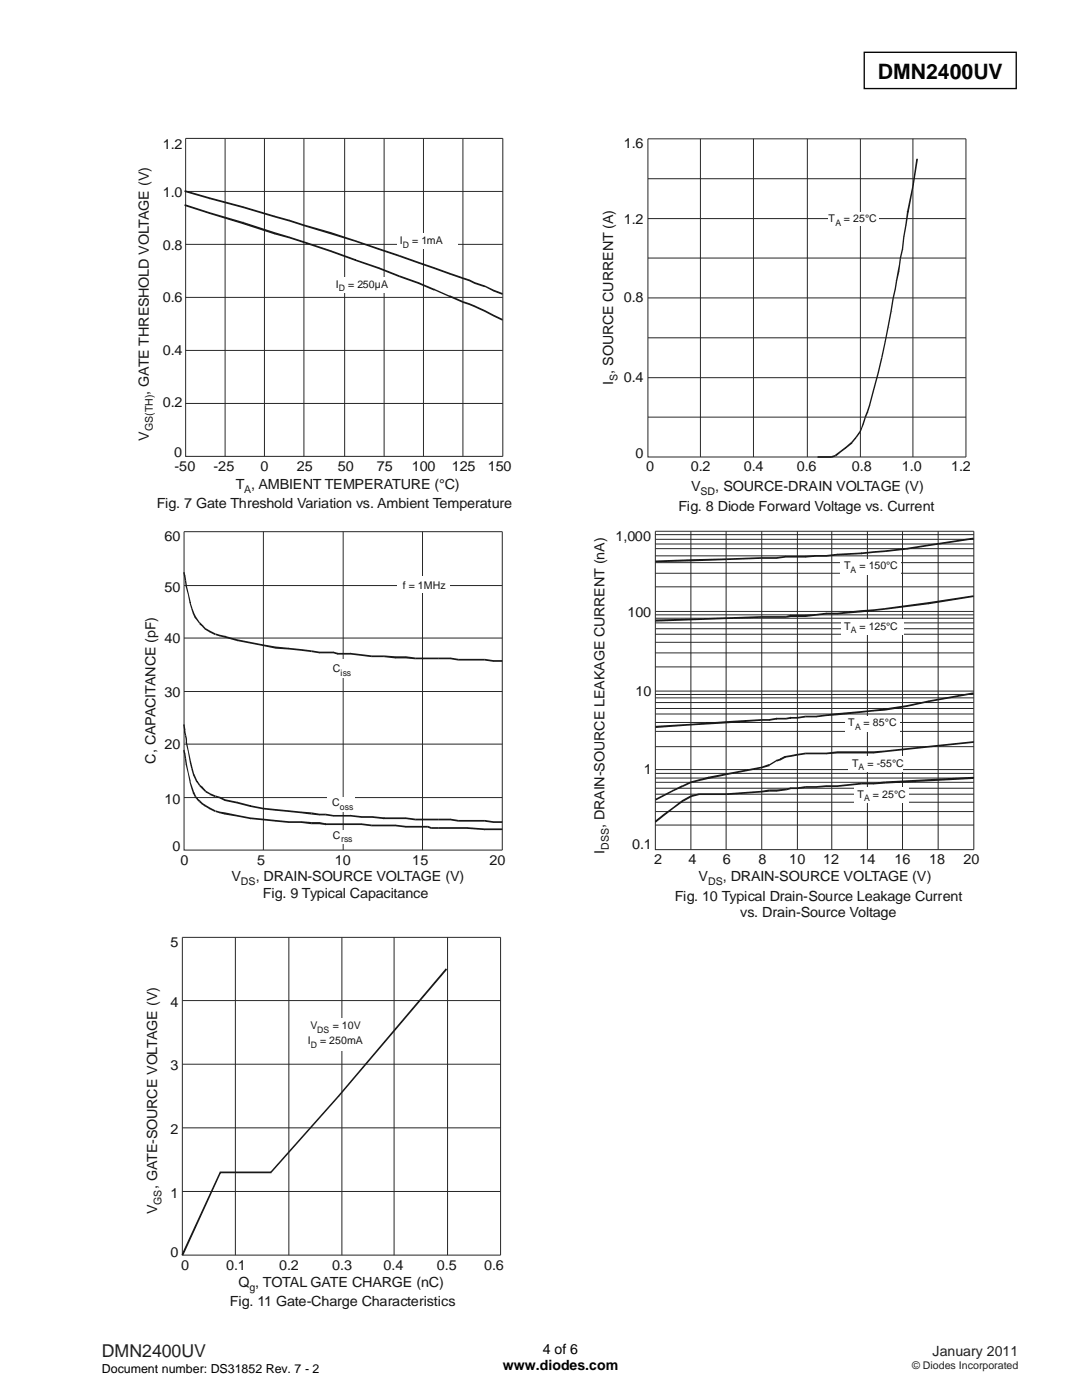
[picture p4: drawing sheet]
<svg xmlns="http://www.w3.org/2000/svg" width="216mm" height="279mm" viewBox="0 0 216 279" stroke-linecap="round" stroke-linejoin="round" font-family="sans-serif">
<path d="M172.4 10.4h30.4v7.3h-30.4z" fill="none" stroke="#000" stroke-width=".26"/>
<g fill="none" stroke="#23282b" stroke-width=".2">
<path d="M37 27.6h63.3v63.5h-63.3zM37 38.2h63.3M44.9 27.6v63.5M52.8 27.6v63.5M60.6 27.6v63.5M68.8 27.6v63.5M76.6 27.6v63.5M84.5 27.6v63.5M92.4 27.6v63.5M37 59.4h63.3M37 48.8h63.3M37 69.9h63.3"/>
<path d="M37 80.5h63.3"/>
</g>
<g fill="#131516">
<path d="M36.9 40.7l5 1.7-.1 .3-5-1.6zM41.9 42.5l-.1 .2zM41.9 42.4l6.6 1.9v.4l-6.7-2zM48.5 44.3v.3zM48.5 44.3l6.3 2-.1 .5-6.2-2.1zM54.7 46.5v.3zM54.8 46.3l3 .9v.4l-3.1-.8zM57.8 47.2v.2zM57.8 47.2l2.9 1-.1 .3-2.8-.9z"/>
<path d="M60.7 48.2l5.4 1.8-.1 .3-5.4-1.8zM66.1 50v.1zM66.1 50l4.9 1.7-.1 .4-4.9-1.8zM70.9 51.9v.2zM70.9 51.7l4.7 1.6-.1 .4-4.6-1.6zM75.6 53.3l-.1 .2zM75.6 53.3l4.1 1.6-.1 .4-4.1-1.6z"/>
<path d="M79.7 54.9l3.8 1.4-.1 .3-3.8-1.3zM83.5 56.3l-.1 .2zM83.5 56.3l3.2 1.4-.1 .3-3.2-1.4zM86.7 57.7v.1zM86.7 57.7l3 1.3v.3l-3.1-1.4zM89.7 59.1v.2zM89.7 58.9l2.8 1.2-.1 .4-2.7-1.2z"/>
<path d="M92.5 60.1l1.2 .4-.1 .4-1.2-.4zM93.7 60.5l-.1 .2zM93.7 60.5l1 .5v.3l-1.1-.4zM94.7 61v.1zM94.7 61l2.1 .9-.1 .3-2-.9zM96.8 61.9l-.1 .2zM96.8 61.9l1.8 .9-.1 .4-1.8-1zM98.6 62.8l1.7 .9-.1 .3-1.7-.8z"/>
<path d="M36.9 38l5 1.4-.1 .3-5-1.4zM41.9 39.6l-.1 .1zM41.9 39.4l6.6 1.8v.3l-6.7-1.8zM48.5 41.2v.1zM48.5 41.2l6.3 1.8-.1 .4-6.2-1.9zM54.8 43l-.1 .2zM54.8 43l3 .9v.3l-3.1-.8zM57.8 43.9v.1zM57.8 43.9l2.9 .9-.1 .3-2.8-.9z"/>
<path d="M60.7 44.8l5.4 1.5-.1 .5-5.4-1.7zM66.1 46.3v.2zM66.1 46.3l4.8 1.6v.4l-4.9-1.5zM70.9 47.9v.2zM70.9 47.9l4.7 1.6-.1 .4-4.6-1.6zM75.5 49.7v.2zM75.6 49.5l4.1 1.4-.1 .3-4.1-1.3z"/>
<path d="M79.7 50.9l3.8 1.3-.1 .4-3.8-1.4zM83.4 52.4v.2zM83.5 52.2l3.2 1.1-.1 .4-3.2-1.1zM86.7 53.3v.2zM86.7 53.3l3 1.1v.4l-3.1-1.1zM89.7 54.6v.2zM89.7 54.4l2.8 1-.1 .3-2.7-.9z"/>
<path d="M92.5 55.4l1.2 .4-.1 .3-1.2-.4zM93.7 55.8l-.1 .2zM93.7 55.8l1 .5v.3l-1.1-.5zM94.7 56.5v.1zM94.7 56.3l2.1 .7-.1 .3-2-.7zM96.8 57l-.1 .2zM96.8 57l1.8 .8-.1 .4-1.8-1zM98.5 58v.2zM98.6 57.8l1.7 .7-.1 .3-1.7-.6z"/>
</g>
<g fill="#fff">
<path d="M66.5 55.4h12v3h-12z"/>
<path d="M79.4 46.7h12v3h-12z"/>
</g>
<g fill="none" stroke="#23282b" stroke-width=".2">
<path d="M129.3 27.7h63.4v63.5h-63.4zM129.3 35.7h63.4M139.8 27.7v63.5M150.3 27.7v63.5M161.1 27.7v63.5M171.7 27.7v63.5M182.2 27.7v63.5M129.3 51.5h63.4M129.3 59.5h63.4M129.3 43.6h63.4M129.3 67.4h63.4M129.3 75.4h63.4"/>
<path d="M129.3 83.2h63.4"/>
</g>
<g fill="#131516">
<path d="M163.1 91h.9v.4h-.9zM164 91h.8v.4h-.8zM164.8 91h1v.4h-1zM165.8 91.2l.1 .2zM165.8 91l.9-.2v.3l-.8 .3z"/>
<path d="M166.6 90.8l1-.8 .2 .3-1 .8zM167.6 90l1.1-.8 .1 .3-1 .8zM168.7 89.3l.1 .2zM168.6 89.3l1.3-1.1 .2 .3-1.3 1zM170 88.3l.1 .2zM170.8 87.1l.1 .3-.8 1-.2-.2z"/>
<path d="M171.3 86.3l.2 .3-.6 .8-.1-.3zM171.4 86.5l.1 .1zM171.8 85.5l.1 .3-.4 .8-.2-.2zM171.9 85.7v.1zM172.1 84.5l.3 .2-.5 1-.1-.1zM172.3 84.6l.1 .1zM172.5 83.2l.3 .1-.4 1.4-.3-.2z"/>
<path d="M173 82.1l.2 .2-.4 1-.3-.1zM173.1 82.2l.1 .1zM173.4 80.9l.2 .1-.4 1.3-.2-.2zM173.5 80.9l.1 .1zM174.2 77.7h.3l-.9 3.3-.2-.1zM175.1 74.5l.2 .1-.8 3.1h-.3zM175.8 71.3l.3 .1-.8 3.2-.2-.1z"/>
<path d="M176.5 68.2l.2 .1-.6 3.1-.3-.1zM177.1 65.2l.2 .1-.6 3-.2-.1zM177.7 62.1l.2 .1-.6 3.1-.2-.1zM177.8 62.1l.1 .1zM178.1 59.5h.3l-.5 2.7-.2-.1z"/>
<path d="M178.5 57.6l.3 .1-.4 1.8h-.3zM178.7 57.6l.1 .1zM178.8 56l.2 .1-.2 1.6-.3-.1zM178.8 56l.1 .1zM179.1 54.1l.4 .1-.5 1.9-.2-.1zM179.3 54.2h.2zM179.4 52.9h.2l-.1 1.3-.4-.1zM179.5 51.5l.3 .1-.2 1.3h-.2z"/>
<path d="M180 49.6l.2 .1-.4 1.9-.3-.1zM180.2 47.3h.3l-.3 2.4-.2-.1zM180.6 44.9l.3 .1-.4 2.3h-.3zM180.7 44.9l.2 .1zM181 42.3h.3l-.4 2.7-.3-.1zM181 42.3h.1zM182.1 36.9l.2 .1-1 5.4-.3-.1zM182.2 37h.1zM182.8 31.7h.4l-.9 5.3-.2-.1z"/>
</g>
<path d="M165.2 42.4h10v2.7h-10z" fill="#fff"/>
<path d="M36.7 106.1h63.5v63.6h-63.5zM36.7 116.9h63.5M52.6 106.1v63.6M68.5 106.1v63.6M84.3 106.1v63.6M36.7 138h63.5M36.7 127.3h63.5M36.7 159.2h63.5M36.7 148.5h63.5" fill="none" stroke="#23282b" stroke-width=".2"/>
<g fill="#131516">
<path d="M36.6 114.2h.2l.2 .6-.3 .2zM37 114.8l-.1 .1zM36.7 114.9l.3-.1 .1 1-.2 .1z"/>
<path d="M36.9 115.9l.2-.1 .2 1.2-.2 .1zM37.1 117.1h.1zM37.1 117.1l.2-.1 .4 1.5-.2 .1zM37.6 118.6l.1-.1zM37.5 118.6l.2-.1 .4 1.7-.3 .1zM37.9 120.2l-.1 .1zM38 120.2l.4 1.2-.2 .1-.4-1.2z"/>
<path d="M38.2 121.5l.2-.1 .4 1-.3 .1zM38.5 122.5l.1-.1zM38.5 122.5l.3-.1 .3 .6-.3 .3zM38.9 123.2l-.1 .1zM39.1 123l.3 .5-.1 .3-.5-.5zM39.4 123.5l.5 .8-.1 .2-.5-.7z"/>
<path d="M39.9 124.2l.5 .5-.1 .3-.5-.4zM40.4 124.7v.2zM40.4 124.7l.7 .8-.1 .2-.7-.7zM41 125.6v.1zM41.1 125.4l.9 .5-.1 .3-.9-.5zM41.9 126.1v.1zM42 125.9l1 .5-.1 .3-1-.5z"/>
<path d="M43 126.4l.8 .3v.3l-.8-.3zM43.8 126.8v.2zM43.8 126.7l1.1 .2v.4l-1.1-.3zM44.9 126.9v.2zM44.9 126.9l2.5 .7-.1 .3-2.4-.6zM47.3 127.8v.1zM47.4 127.6l2.5 .5v.3l-2.6-.5zM49.9 128.1l2.7 .5v.3l-2.7-.5z"/>
<path d="M52.6 128.6l2.4 .4v.5l-2.4-.6zM55 129.3v.2zM55 129l2.6 .3v.3l-2.6-.1zM57.6 129.3v.2zM57.6 129.3l2.5 .2v.4l-2.5-.3zM60.1 129.5v.2zM60.1 129.5l2.1 .3-.1 .3-2-.2z"/>
<path d="M62.2 129.8l1.5 .2v.4l-1.6-.3zM63.7 130.2v.2zM63.7 130h1.2v.4h-1.2zM64.9 130h1.6v.4h-1.6zM66.5 130v.2zM66.5 130l1 .3-.1 .3-.9-.2zM67.4 130.5v.1zM67.4 130.3h1.1v.3h-1.1z"/>
<path d="M68.5 130.3h1.5v.3h-1.5zM70 130.3v.2zM70 130.3l2.1 .3v.3l-2.1-.3zM72.1 130.6l2.1 .2-.1 .3-2-.2zM74.2 131l-.1 .1zM74.2 130.8h2.4v.3h-2.4zM76.6 130.8v.2zM76.7 130.8l2.2 .2v.4l-2.3-.3zM78.9 131.2v.2zM78.9 131h2.1v.4h-2.1zM81 131v.2zM81 131l2 .2-.1 .4-1.9-.2zM83 131.4l-.1 .2zM83 131.2h.6v.4h-.6zM83.6 131.2h.7v.4h-.7z"/>
<path d="M84.3 131.2h1v.4h-1zM85.3 131.2h.8v.4h-.8zM86.1 131.2h.5v.4h-.5zM86.6 131.2h.8v.4h-.8z"/>
<path d="M87.4 131.2h1.1v.4h-1.1zM88.5 131.2h1.4v.4h-1.4zM89.9 131.2v.2zM89.9 131.2l1.6 .3-.1 .3-1.5-.2zM91.5 131.7l-.1 .1zM91.5 131.5h1.7v.3h-1.7zM93.2 131.5h3.5v.3h-3.5zM96.7 131.5v.2zM96.8 131.5l1.6 .2v.4l-1.7-.3zM98.4 131.9v.2zM98.4 131.7h1.8v.4h-1.8z"/>
<path d="M36.6 144.6l.2-.1 .2 1-.3 .1zM36.7 145.5h.3v.5h-.3zM36.7 146h.2zM36.7 146.1l.3-.1 .1 .7-.2 .1z"/>
<path d="M36.9 146.8l.2-.1 .2 .7-.2 .2zM37.3 147.4l-.1 .1zM37.1 147.5h.2v.8h-.2zM37.1 148.3h.1zM37.1 148.3l.2-.1 .4 1.7h-.2zM37.6 149.9h.1zM37.5 149.9h.2l.4 1.9-.3 .1zM37.8 152l.3-.2 .3 1.4-.2 .2z"/>
<path d="M38.2 153.4l.2-.2 .4 1.3-.3 .1zM38.8 154.4l.3 .8-.3 .2-.3-.7zM38.8 155.4l.3-.2 .3 .8-.2 .1zM39.2 156.1l.1-.1zM39.4 155.9l.5 .7-.1 .3-.5-.8z"/>
<path d="M39.9 156.6l.5 .5-.1 .3-.5-.5zM40.4 157.1v.1zM40.4 157.1l.7 .7-.1 .3-.7-.7zM41 158v.2zM41.1 157.8l.9 .5-.1 .3-.9-.4zM41.9 158.5v.2zM42 158.3l1 .5-.1 .3-1-.4z"/>
<path d="M43 158.8l.8 .2v.3l-.8-.2zM43.8 159v.2zM43.9 159l1 .5v.4l-1.1-.6zM44.9 159.7v.2zM44.9 159.5l2.5 .5-.1 .4-2.4-.5zM47.4 160l-.1 .2zM47.4 160l2.6 .7-.1 .3-2.6-.6zM49.9 160.9v.1zM49.9 160.7l2.7 .5v.3l-2.7-.5z"/>
<path d="M52.6 161.2l2.4 .3v.3l-2.4-.3zM55 161.6v.2zM55 161.5l2.6 .2v.4l-2.6-.3zM57.6 161.7v.2zM57.6 161.7l2.5 .3v.3l-2.5-.2zM60.1 162v.1zM60.1 162l2.1 .1-.1 .5-2-.3z"/>
<path d="M62.2 162.1l1.5 .3v.3l-1.6-.1zM63.7 162.6v.1zM63.7 162.4h1.2v.3h-1.2zM64.9 162.4v.2zM65 162.4l1.5 .2v.4l-1.6-.3zM66.5 162.8v.2zM66.5 162.6h.9v.4h-.9zM67.4 162.6h1.1v.4h-1.1z"/>
<path d="M68.5 162.6h1.5v.4h-1.5zM70 162.6v.2zM70 162.6l2.1 .3v.3l-2.1-.2zM72.1 163v.2zM72.1 162.9h2.1v.3h-2.1zM74.2 162.9v.1zM74.2 162.9l2.5 .2-.1 .4-2.4-.3zM76.6 163.3v.2zM76.6 163.1h2.3v.4h-2.3zM78.9 163.1h2.1v.4h-2.1zM81 163.1v.2zM81 163.1l2 .3-.1 .3-1.9-.2zM83 163.6l-.1 .1zM83 163.4h.6v.3h-.6zM83.6 163.4h.7v.3h-.7z"/>
<path d="M84.3 163.4h1v.3h-1zM85.3 163.4h.8v.3h-.8zM86.1 163.4h.5v.3h-.5zM86.6 163.4h.8v.3h-.8z"/>
<path d="M87.4 163.4h1.1v.3h-1.1zM88.5 163.4h1.4v.3h-1.4zM89.9 163.4v.2zM89.9 163.4l1.6 .2-.1 .4-1.5-.3zM91.5 163.8l-.1 .2zM91.5 163.6h1.7v.4h-1.7zM93.2 163.6h3.5v.4h-3.5zM96.7 163.6v.2zM96.8 163.6l1.6 .3v.3l-1.7-.2zM98.4 164.1v.1zM98.4 163.9h1.8v.3h-1.8z"/>
<path d="M36.6 149.8l.2-.2 .2 .8-.3 .1zM37 150.4l-.1 .1zM36.7 150.5l.3-.1 .1 1-.2 .1z"/>
<path d="M36.9 151.5l.2-.1 .2 1.2-.2 .1zM37.1 152.7h.1zM37.1 152.7l.2-.1 .4 1.7h-.2zM37.5 154.3h.2l.4 1.7h-.3zM37.8 156.1l.2-.1 .4 1.1-.2 .2z"/>
<path d="M38.2 157.3l.2-.2 .4 1.1-.3 .1zM38.6 158.2l-.1 .1zM38.5 158.3l.3-.2 .3 .7-.3 .2zM38.9 158.9l-.1 .2zM38.8 159.1l.3-.3 .3 .5-.1 .2zM39.3 159.5v-.1zM39.3 159.3l.6 .5-.1 .3-.5-.5z"/>
<path d="M39.9 159.8l.5 .5-.1 .2-.5-.4zM40.4 160.4l-.1 .1zM40.4 160.3l.7 .4-.1 .3-.7-.5zM41 160.9v.1zM41.1 160.7l.9 .5-.1 .3-.9-.5zM41.9 161.4v.1zM42 161.2l1 .5-.1 .4-1-.6z"/>
<path d="M43 161.7l.8 .3v.3l-.8-.2zM43.8 162.1v.2zM43.8 162l1.1 .1v.5l-1.1-.3zM44.9 162.4v.2zM44.9 162.1l2.5 .5-.1 .4-2.4-.4zM47.3 162.8v.2zM47.4 162.6l2.5 .5v.4l-2.6-.5zM49.9 163.3v.2zM49.9 163.1l2.7 .3v.3l-2.7-.2z"/>
<path d="M52.6 163.4l2.4 .2v.4l-2.4-.3zM55 163.8v.2zM55 163.6l2.6 .3v.3l-2.6-.2zM57.6 164.1v.1zM57.6 163.9h2.5v.3h-2.5zM60.1 163.9v.2zM60.1 163.9l2.1 .2-.1 .4-2-.3z"/>
<path d="M62.1 164.1h1.6v.4h-1.6zM63.7 164.1v.2zM63.7 164.1l1.3 .2-.1 .4-1.2-.2zM64.9 164.5v.2zM64.9 164.3h1.6v.4h-1.6zM66.5 164.3h.9v.4h-.9zM67.4 164.3h1.1v.4h-1.1z"/>
<path d="M68.5 164.3h1.5v.4h-1.5zM70 164.3h2.1v.4h-2.1zM72.1 164.3v.2zM72.1 164.3l2.1 .3-.1 .3-2-.2zM74.2 164.7l-.1 .2zM74.2 164.6h2.4v.3h-2.4zM76.6 164.6h2.3v.3h-2.3zM78.9 164.6v.1zM78.9 164.6l2.1 .2v.4l-2.1-.3zM81 165v.2zM81 164.8h2v.4h-2zM83 164.8h.6v.4h-.6zM83.6 164.8h.7v.4h-.7z"/>
<path d="M84.3 164.8h1v.4h-1zM85.3 164.8v.2zM85.4 164.8l.7 .3-.1 .3-.7-.2zM86.1 165.2l-.1 .2zM86.1 165.1h.5v.3h-.5zM86.6 165.1h.8v.3h-.8z"/>
<path d="M87.4 165.1h1.1v.3h-1.1zM88.5 165.1h1.4v.3h-1.4zM89.9 165.1h1.6v.3h-1.6zM91.5 165.1h1.7v.3h-1.7zM93.2 165.1v.1zM93.2 165.1l3.5 .2v.4l-3.5-.3zM96.7 165.5v.2zM96.7 165.3h1.7v.4h-1.7zM98.4 165.3h1.8v.4h-1.8z"/>
</g>
<g fill="#fff">
<path d="M79.4 115.1h10.4v3.2h-10.4z"/>
<path d="M65.5 131.6h5.5v3.6h-5.5z"/>
<path d="M65.3 159h5.5v3h-5.5z"/>
<path d="M65.5 165.6h5.1v2.8h-5.1z"/>
</g>
<g fill="none" stroke="#23282b" stroke-width=".2">
<path d="M130.8 106h63.5v63.6h-63.5zM130.8 117.1h63.5M130.8 114.4h63.5M130.8 112.3h63.5M130.8 110.9h63.5M130.8 109.5h63.5M130.8 108.6h63.5M130.8 107.6h63.5M130.8 106.7h63.5M137.9 106v63.6M144.9 106v63.6M152 106v63.6"/>
<path d="M159.1 106v63.6M166 106v63.6M173.1 106v63.6M180.1 106v63.6M187.2 106v63.6M130.8 139.3h63.5M130.8 138.6h63.5M130.8 133.1h63.5M130.8 130.3h63.5M130.8 128.2h63.5M130.8 126.6h63.5M130.8 125.5h63.5"/>
<path d="M130.8 124.3h63.5M130.8 123.4h63.5M130.8 122.7h63.5M130.8 137.9h63.5M130.8 122h63.5M130.8 158.5h63.5M130.8 157.3h63.5M130.8 156.1h63.5M130.8 155.3h63.5M130.8 154.3h63.5M130.8 149h63.5M130.8 146h63.5"/>
<path d="M130.8 144.2h63.5M130.8 142.5h63.5M130.8 141.4h63.5M130.8 140.2h63.5M130.8 153.6h63.5M130.8 164.7h63.5M130.8 162h63.5M130.8 160.1h63.5"/>
</g>
<g fill="#131516">
<path d="M144.9 158.3l7.1-.5v.4l-7 .5z"/>
<path d="M176.6 156l17.7-1v.4l-17.7 1z"/>
<path d="M130.8 144.9l7.1-.5v.4l-7.1 .5z"/>
<path d="M137.9 144.4l7-.5 .1 .5-7.1 .4z"/>
<path d="M144.9 143.9l7.1-.4v.3l-7 .6z"/>
<path d="M130.8 123.6l7.1-.1v.3l-7.1 .3z"/>
<path d="M137.9 123.5l7-.3 .1 .3-7.1 .3z"/>
<path d="M144.9 123.2l7.1-.2v.3l-7 .2z"/>
<path d="M130.8 111.9l7.1-.3v.4l-7.1 .2z"/>
<path d="M137.9 111.6l7-.2 .1 .4-7.1 .2z"/>
<path d="M144.9 111.4l7.1-.2v.3l-7 .3z"/>
<path d="M130.8 159.4l3.4-1.8 .2 .3-3.5 1.9zM134.2 157.6l.1 .2zM134.2 157.6l1.9-.9 .2 .4-1.9 .8zM136.1 156.7l.1 .2zM136.2 156.7l1.6-.7 .1 .3-1.6 .8z"/>
<path d="M137.8 156l1.7-.5 .1 .4-1.7 .4zM139.5 155.5l.1 .2zM139.5 155.5l1.8-.5 .1 .4-1.8 .5zM141.3 155l.1 .3zM141.3 155l3.6-.7 .1 .4-3.6 .7z"/>
<path d="M144.9 154.3l3.5-.6 .1 .3-3.5 .7zM148.4 153.7l3.6-.7v.3l-3.5 .7z"/>
<path d="M152 153l1.4-.5 .1 .4-1.5 .4zM153.5 152.7v.2zM153.4 152.6l1.6-1v.3l-1.5 .9zM155 151.6v.2zM155 151.6l.7-.2 .1 .3-.8 .3zM155.7 151.6l.1 .1zM155.6 151.4l1-.5 .1 .3-.9 .5zM156.6 150.9l.1 .1zM156.7 150.9l1.1-.2v.3l-1.1 .2zM157.8 150.7v.2zM157.8 150.7l1.2-.2 .1 .3-1.3 .2z"/>
<path d="M159.1 150.5l1.6-.3 .1 .3-1.7 .3zM160.7 150.2l.1 .2zM160.8 150.2h2v.3h-2zM162.8 150.2h2.1v.3h-2.1zM164.9 150.4v.1zM164.9 150.2l2.2-.3v.5l-2.2 .1zM167.1 149.9v.2zM167.1 149.9h4.9v.5h-4.9zM172 149.9h2.3v.5h-2.3zM174.3 150.1v.3zM174.3 149.9l2.3-.1v.3l-2.3 .3z"/>
<path d="M176.6 149.8l8.7-1v.4l-8.7 .9zM185.3 148.8l9-.9v.4l-9 .9z"/>
<path d="M130.7 163.8l1.7-1.3 .1 .3-1.6 1.4zM132.4 162.5l.1 .1zM132.4 162.5l1.8-1.4 .2 .3-1.9 1.4zM134.2 161.1l1.9-1.4 .2 .3-1.9 1.4zM136.1 159.7l.1 .2zM136.1 159.7l1.7-1 .2 .4-1.7 .9z"/>
<path d="M137.8 158.8l1.7-.5 .1 .4-1.7 .4zM139.5 158.3l.1 .2zM139.6 158.3h1.8v.4h-1.8zM141.4 158.3h1.9v.4h-1.9zM143.3 158.3h1.6v.4h-1.6z"/>
<path d="M152 157.8l1.4-.2 .1 .4-1.5 .2zM153.4 157.6l.1 .2zM153.5 157.6h1.5v.4h-1.5zM155 157.8v.2zM155 157.6l1.8-.2v.3l-1.8 .3zM156.8 157.6l.1 .1zM156.8 157.4l1-.3v.4l-.9 .2zM157.8 157.1v.2zM157.8 157.1h1.3v.4h-1.3z"/>
<path d="M159.1 157.1l1.6-.2 .1 .3-1.7 .3zM160.7 156.9l.1 .2zM160.8 156.9h2v.3h-2zM162.8 157.1v.1zM162.8 156.9l2.1-.2v.4l-2.1 .1zM164.9 156.7v.2zM164.9 156.7h2.2v.4h-2.2zM167.1 156.9v.2zM167.1 156.7l4.8-.5 .1 .3-4.9 .6zM171.9 156.2l.1 .2zM172 156.2h2.3v.3h-2.3zM174.3 156.4v.1zM174.3 156.2l2.3-.2v.4l-2.3 .1z"/>
<path d="M152 143.5h1.5v.3h-1.5zM153.5 143.7v.1zM153.4 143.5l1.6-.2v.3l-1.5 .2zM155 143.3v.1zM155 143.3h1.8v.3h-1.8zM156.8 143.4l.1 .2zM156.8 143.3l1-.2v.3l-.9 .2zM157.8 143.1v.2zM157.8 143.1h1.3v.3h-1.3z"/>
<path d="M159.1 143.1l1.6-.3 .1 .4-1.7 .2zM160.7 142.8l.1 .2zM160.8 142.8h2v.4h-2zM162.8 143v.2zM162.8 142.8l2.1-.2v.3l-2.1 .3zM164.9 142.6v.1zM164.9 142.6l2.2-.3v.4l-2.2 .2zM167.1 142.3v.2zM167.1 142.3l4.8-.4 .1 .3-4.9 .5zM171.9 141.9l2.4-.3v.4l-2.3 .2zM174.3 141.8v.2zM174.3 141.6l2.3-.2v.4l-2.3 .2z"/>
<path d="M176.6 141.4l4.4-.7 .1 .4-4.5 .7zM181 140.9l.1 .2zM181 140.7l4.3-.9v.3l-4.2 1zM185.3 139.8v.2zM185.3 139.8l8.9-1.6 .1 .3-9 1.6z"/>
<path d="M152 123h1.5v.3h-1.5zM153.5 123h1.5v.3h-1.5zM155 123h1.8v.3h-1.8zM156.8 123.1l.1 .2zM156.8 123l1-.3v.4l-.9 .2zM157.8 122.7v.2zM157.8 122.7h1.3v.4h-1.3z"/>
<path d="M159.1 122.7h1.7v.4h-1.7zM160.8 122.9v.2zM160.7 122.7l2.1-.2v.4l-2 .2zM162.8 122.5l2.1-.2v.3l-2.1 .3zM164.9 122.3v.1zM164.9 122.3h2.2v.3h-2.2zM167.1 122.4v.2zM167.1 122.3l4.8-.5 .1 .4-4.9 .4zM171.9 121.8l2.4-.2v.3l-2.3 .3zM174.3 121.8v.1zM174.3 121.6l2.3-.3v.4l-2.3 .2z"/>
<path d="M176.6 121.3l8.7-1.1v.4l-8.7 1.1zM185.3 120.3v.3zM185.3 120.2l8.9-1.4 .1 .3-9 1.5z"/>
<path d="M152 111.2h1.5v.3h-1.5zM153.5 111.2h1.5v.3h-1.5zM155 111.4v.1zM155 111.2l1.8-.3v.4l-1.8 .2zM156.8 110.9v.2zM156.8 110.9h1v.4h-1zM157.8 110.9h1.3v.4h-1.3z"/>
<path d="M159.1 110.9h1.7v.4h-1.7zM160.8 111.1v.2zM160.7 110.9l2.1-.1v.3l-2 .2zM162.8 110.8v.1zM162.8 110.8h2.1v.3h-2.1zM164.9 110.9v.2zM164.9 110.8l2.2-.3v.3l-2.2 .3zM167.1 110.5v.2zM167.1 110.5l4.9-.2v.3l-4.9 .2zM172 110.4v.2zM171.9 110.3l2.4-.3v.3l-2.3 .3zM174.3 110.2v.1zM174.3 110l2.3-.2v.4l-2.3 .1z"/>
<path d="M176.6 109.8l4.4-.5 .1 .4-4.5 .5zM181 109.5l.1 .2zM181 109.3l4.3-.7v.4l-4.2 .7zM185.3 108.6v.2zM185.3 108.6l8.9-1.3 .1 .3-9 1.4z"/>
</g>
<g fill="#fff">
<path d="M170.4 157.1h10.9v3.2h-10.9z"/>
<path d="M168.6 142.8h10.8v3.2h-10.8z"/>
<path d="M167.7 123.5h12.6v3.2h-12.6z"/>
<path d="M167.7 111.6h12v3.1h-12z"/>
<path d="M169.4 151h10.8v3.1h-10.8z"/>
</g>
<path d="M36.4 187.1h63.5v63.4h-63.5zM36.4 199.7h63.5M47 187.1v63.4M57.6 187.1v63.4M68.2 187.1v63.4M78.6 187.1v63.4M89.3 187.1v63.4M36.4 212.4h63.5M36.4 237.8h63.5M36.4 225.1h63.5" fill="none" stroke="#23282b" stroke-width=".2"/>
<path d="M43.8 233.9l.3 .2-7.5 16.5-.4-.2zM43.8 233.8l.1 .2zM43.9 233.8h10.2v.3h-10.2zM54.1 234l.1 .1zM67.5 218.7l.1 .2-13.4 15.2-.2-.3zM67.5 218.7l.1 .2zM89 193.3l.2 .2-21.6 25.4-.1-.2z" fill="#131516"/>
<path d="M61.1 203.2h11.6v6.4h-11.6z" fill="#fff"/>
<text font-size="4.2" x="175.2" y="15.8">DMN2400UV</text>
<text font-size="3.5" fill="#231f20" x="20.3" y="270.9">DMN2400UV</text>
<g font-size="2.8" fill="#131516">
<text x="32.5" y="29.7">1.2</text>
<text x="124.5" y="29.6">1.6</text>
<text x="32.5" y="39.4">1.0</text>
<text x="124.5" y="44.6">1.2</text>
<text x="32.5" y="50">0.8</text>
<text x="32.5" y="60.4">0.6</text>
<text x="124.5" y="60.3">0.8</text>
<text x="32.5" y="70.9">0.4</text>
<text x="122.3" y="76.8" transform="rotate(-90 122.3 76.8)">I , SOURCE CURRENT (A)</text>
<text x="124.5" y="76.2">0.4</text>
<text x="29.7" y="78.7" transform="rotate(-90 29.7 78.7)">, GATE THRESHOLD VOLTAGE (V)</text>
<text x="32.5" y="81.3">0.2</text>
<text x="29.7" y="87.9" transform="rotate(-90 29.7 87.9)">V</text>
<text x="34.8" y="91.2">0</text>
<text x="34.8" y="94">-50</text>
<text x="42.6" y="94">-25</text>
<text x="52" y="94">0</text>
<text x="59.2" y="94">25</text>
<text x="67.4" y="94">50</text>
<text x="75.2" y="94">75</text>
<text x="82.1" y="94">100</text>
<text x="90.2" y="94">125</text>
<text x="97.4" y="94">150</text>
<text x="126.8" y="91.5">0</text>
<text x="128.9" y="94.1">0</text>
<text x="137.8" y="94.1">0.2</text>
<text x="148.4" y="94.1">0.4</text>
<text x="159" y="94.1">0.6</text>
<text x="170" y="94.1">0.8</text>
<text x="180" y="94.1">1.0</text>
<text x="189.8" y="94.1">1.2</text>
<text x="31.3" y="101.3">Fig. 7 Gate Threshold Variation vs. Ambient Temperature</text>
<text x="47" y="97.5">T , AMBIENT TEMPERATURE (°C)</text>
<text x="137.9" y="97.9">V</text>
<text x="142.7" y="97.9">, SOURCE-DRAIN VOLTAGE (V)</text>
<text x="32.8" y="108">60</text>
<text x="122.8" y="108">1,000</text>
<text x="135.4" y="102">Fig. 8 Diode Forward Voltage vs. Current</text>
<text x="32.8" y="118.1">50</text>
<text x="125.2" y="123">100</text>
<text x="32.8" y="128.4">40</text>
<text x="32.8" y="139">30</text>
<text x="126.8" y="138.9">10</text>
<text x="32.8" y="149.5">20</text>
<text x="31.1" y="152.4" transform="rotate(-90 31.1 152.4)">C, CAPACITANCE (pF)</text>
<text x="128.5" y="154.4">1</text>
<text x="32.8" y="160.4">10</text>
<text x="120.6" y="165.3" transform="rotate(-90 120.6 165.3)">, DRAIN-SOURCE LEAKAGE CURRENT (nA)</text>
<text x="34.4" y="169.7">0</text>
<text x="36" y="172.5">0</text>
<text x="51.3" y="172.5">5</text>
<text x="66.8" y="172.5">10</text>
<text x="82.3" y="172.5">15</text>
<text x="97.7" y="172.5">20</text>
<text x="120.6" y="170.4" transform="rotate(-90 120.6 170.4)">I</text>
<text x="126.1" y="169.5">0.1</text>
<text x="130.5" y="172.5">2</text>
<text x="137.4" y="172.5">4</text>
<text x="144.2" y="172.5">6</text>
<text x="151.3" y="172.5">8</text>
<text x="157.5" y="172.5">10</text>
<text x="164.3" y="172.5">12</text>
<text x="171.5" y="172.5">14</text>
<text x="178.5" y="172.5">16</text>
<text x="185.4" y="172.5">18</text>
<text x="192.3" y="172.5">20</text>
<text x="46.2" y="175.8">V</text>
<text x="51" y="175.8">, DRAIN-SOURCE VOLTAGE (V)</text>
<text x="52.5" y="179.3">Fig. 9 Typical Capacitance</text>
<text x="134.7" y="179.9">Fig. 10 Typical Drain-Source Leakage Current</text>
<text x="139.4" y="175.8">V</text>
<text x="144.2" y="175.8">, DRAIN-SOURCE VOLTAGE (V)</text>
<text x="147.7" y="183">vs. Drain-Source Voltage</text>
<text x="34" y="188.9">5</text>
<text x="34" y="201">4</text>
<text x="34" y="213.6">3</text>
<text x="34" y="226.3">2</text>
<text x="31.4" y="237.4" transform="rotate(-90 31.4 237.4)">, GATE-SOURCE VOLTAGE (V)</text>
<text x="34" y="239.1">1</text>
<text x="31.4" y="242.3" transform="rotate(-90 31.4 242.3)">V</text>
<text x="34" y="250.8">0</text>
<text x="36.1" y="253.4">0</text>
<text x="45.1" y="253.4">0.1</text>
<text x="47.6" y="256.8">Q , TOTAL GATE CHARGE (nC)</text>
<text x="55.7" y="253.4">0.2</text>
<text x="66.3" y="253.4">0.3</text>
<text x="76.5" y="253.4">0.4</text>
<text x="87.2" y="253.4">0.5</text>
<text x="96.6" y="253.4">0.6</text>
<text x="45.9" y="260.7">Fig. 11 Gate-Charge Characteristics</text>
</g>
<g font-size="2.8">
<text x="100.3" y="273.5">www.diodes.com</text>
<text x="108.3" y="270.2">4 of 6</text>
</g>
<text font-size="2.8" fill="#231f20" x="186.1" y="270.6">January 2011</text>
<text font-size="2.5" x="20.3" y="274">Document number: DS31852 Rev. 7 - 2</text>
<g font-size="2.1" fill="#131516">
<text x="165.3" y="44.3">T</text>
<text x="168.4" y="44.3">= 25°C</text>
<text x="79.8" y="48.8">I</text>
<text x="82.2" y="48.8">= 1mA</text>
<text x="67" y="57.5">I</text>
<text x="69.4" y="57.5">= 250µA</text>
<text x="123.2" y="76.1" transform="rotate(-90 123.2 76.1)">S</text>
<text x="30.5" y="86.1" transform="rotate(-90 30.5 86.1)">GS(TH)</text>
<text x="48.7" y="98.4">A</text>
<text x="139.8" y="98.7">SD</text>
<text x="168.4" y="113.6">T</text>
<text x="171.5" y="113.6">= 150°C</text>
<text x="80.4" y="117.5">f = 1MHz</text>
<text x="168.4" y="125.7">T</text>
<text x="171.5" y="125.7">= 125°C</text>
<text x="66.4" y="134.2">C</text>
<text x="169.3" y="144.9">T</text>
<text x="172.3" y="144.9">= 85°C</text>
<text x="170" y="153.1">T</text>
<text x="173.1" y="153.1">= -55°C</text>
<text x="66.3" y="161">C</text>
<text x="171.1" y="159.3">T</text>
<text x="174.2" y="159.3">= 25°C</text>
<text x="66.4" y="167.4">C</text>
<text x="121.5" y="169.7" transform="rotate(-90 121.5 169.7)">DSS</text>
<text x="48.1" y="176.7">DS</text>
<text x="141.3" y="176.7">DS</text>
<text x="61.4" y="208.4">I</text>
<text x="62" y="205.4">V</text>
<text x="63.9" y="208.4">= 250mA</text>
<text x="66.4" y="205.4">= 10V</text>
<text x="32.2" y="240.4" transform="rotate(-90 32.2 240.4)">GS</text>
<text x="49.8" y="257.7">g</text>
</g>
<text font-size="2.1" fill="#231f20" x="182" y="273.2">© Diodes Incorporated</text>
<g font-size="1.8" fill="#131516">
<text x="166.7" y="45.1">A</text>
<text x="80.4" y="49.4">D</text>
<text x="67.6" y="58.2">D</text>
<text x="169.7" y="114.4">A</text>
<text x="169.8" y="126.3">A</text>
<text x="68" y="134.9">iss</text>
<text x="170.6" y="145.6">A</text>
<text x="171.3" y="153.8">A</text>
<text x="67.8" y="161.6">oss</text>
<text x="172.4" y="159.9">A</text>
<text x="68.1" y="168">rss</text>
<text x="62" y="209.1">D</text>
<text x="63.3" y="206.1">DS</text>
</g>
</svg>
